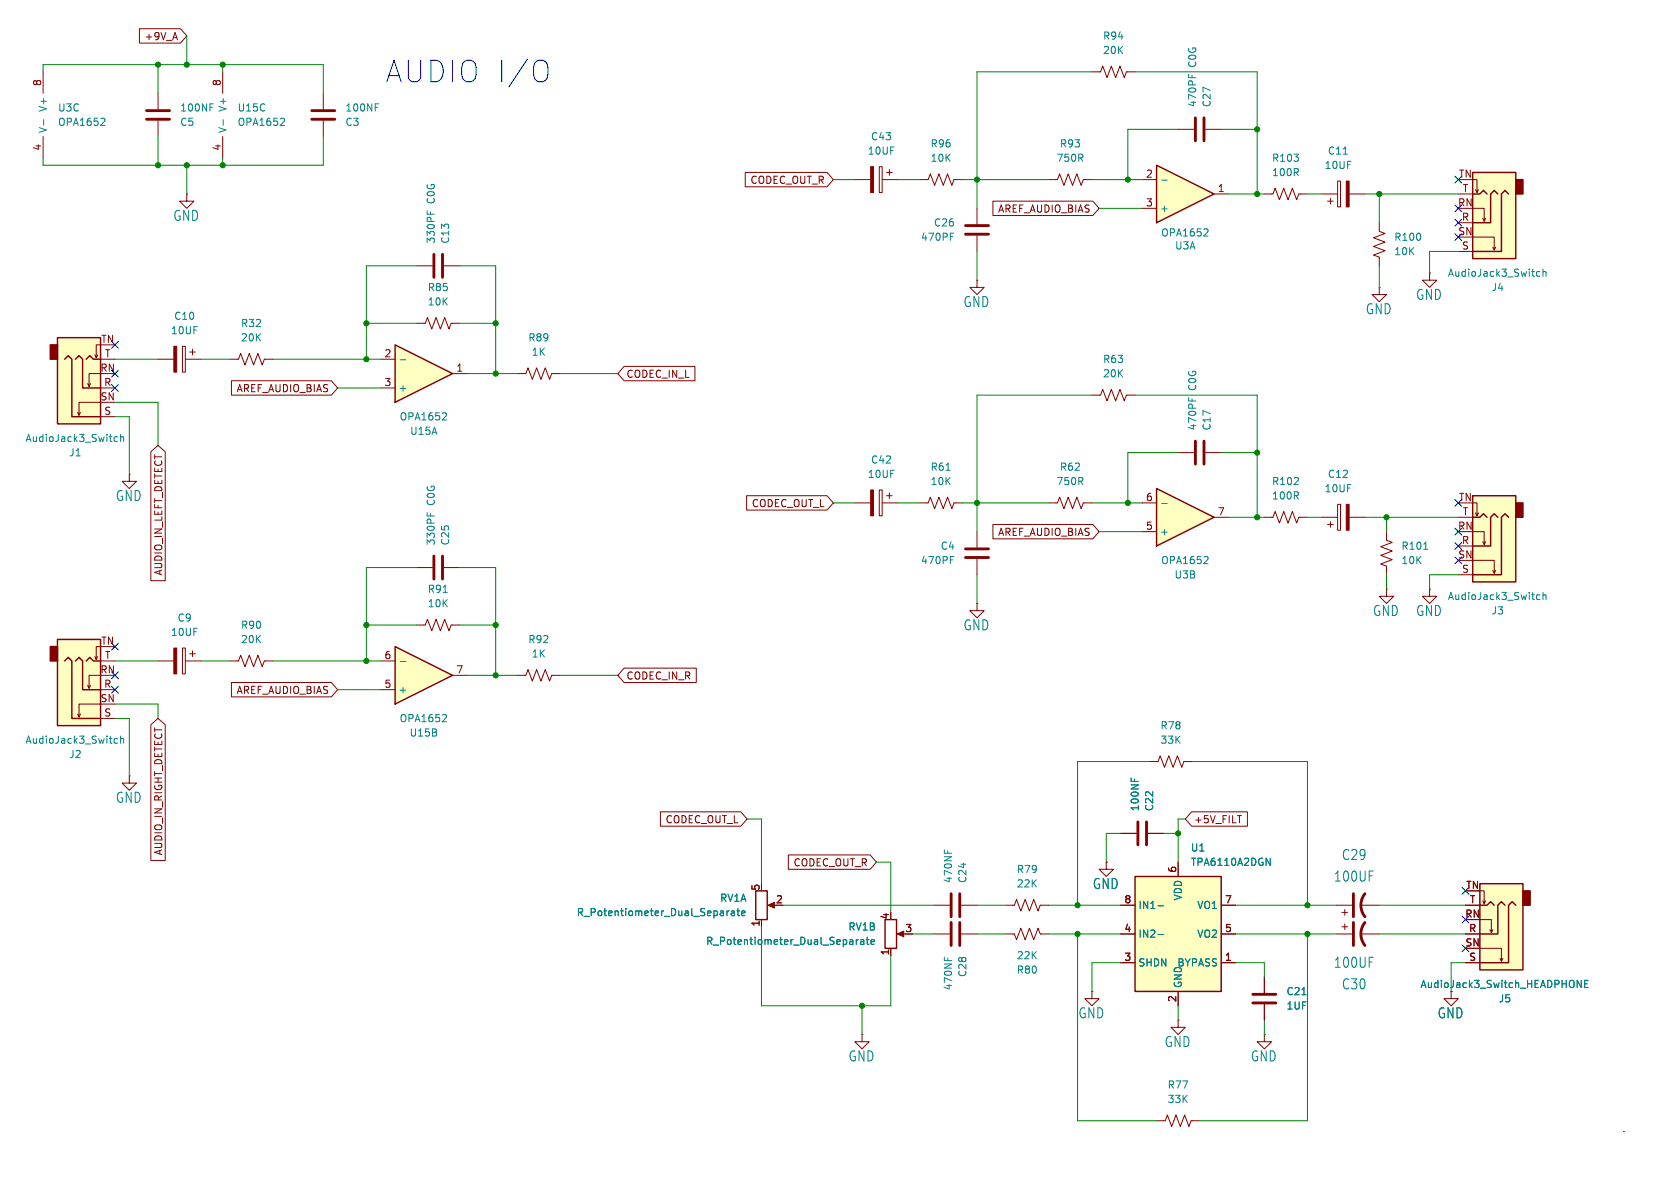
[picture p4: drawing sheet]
<svg xmlns="http://www.w3.org/2000/svg" width="297mm" height="210mm" viewBox="0 0 297 210" stroke-linecap="round" stroke-linejoin="round" font-family="sans-serif">
<path d="M0 0h297v210h-297z" fill="#fff" stroke="#fff" stroke-width=".18"/>
<g fill="none" stroke="#840000" stroke-width=".18">
<path d="M57.1 16.5v2.8M57.1 21.3v2.8M223.5 91.4h1.5l.4-1 .8 2.1 .7-2.1 .8 2.1 .8-2.1 .7 2.1 .4-1.1h1.5M233.7 91.4h2.8M234.7 92.7h1M235.2 92.2v1M236.5 89.2h.5v4.5h-.5zM238.5 91.4h2.8M165.1 160h2.8M165.1 165.1h2.8M169.9 160h2.8M169.9 165.1h2.8"/>
<path d="M287 200h.1"/>
</g>
<path d="M55.1 19.6h4.1M55.1 21.1h4.1M168.1 158v4.1M169.7 158v4.1M168.1 163.1v4M169.7 163.1v4" fill="none" stroke="#840000" stroke-width=".51"/>
<path d="M66.3 18.4h.6M166.9 150.2v.6M166.9 169.2v.6" fill="none" stroke="#008484" stroke-width=".18"/>
<path d="M238 89.2h.5v4.5h-.5z" fill="#840000" stroke="#840000" stroke-width=".18"/>
<path d="M260.3 87.6h7.7v15.3h-7.7z" fill="#ffffc2"/>
<path d="M268 88.9h1.2v2.5h-1.2z" fill="#840000" stroke="#840000" stroke-width=".25"/>
<path d="M260.3 87.6h7.7v15.3h-7.7zM260.3 91.4h1.3l.7-.6 .6 .6M264.8 91.4l-.6-.6-.7 .6v5.1h-3.2M266.7 91.4l-.6-.6-.7 .6v10.2h-5.1M156.5 162.6h2v5h-2z" fill="none" stroke="#840000" stroke-width=".25"/>
<g fill="none" stroke="#840000" stroke-width=".18">
<path d="M257.8 96.5h2.5M257.8 91.4h2.5M260.3 99.1h3.9v2.2l.2-.5M260.3 94h2.1v2.3l.2-.5M260.3 88.9h.8v2.3l.3-.5M260.9 90.7l.2 .5M262.1 95.8l.3 .5M257.8 101.6h2.5M263.9 100.8l.3 .5M157.5 167.6v1.3M159 165.1h1M223.5 172.7v2.8"/>
<path d="M223.5 177.5v2.8M204.5 198.1h1.5l.4-1 .7 2 .8-2 .8 2 .7-2 .8 2 .4-1h1.5M208.3 180.3v1.3h1.2l-1.2 1.3-1.3-1.3h1.3M208.3 180.3h.1M223.5 182.9v1.3h1.3l-1.3 1.2-1.3-1.2h1.3M223.5 182.9h.1"/>
</g>
<path d="M271.7 105.9l.2 .1 .3-.1M272.2 105.2l-.3-.1-.2 .2M272.8 105.3l.2-.2 .3 .1v.8M272.8 104.7v1.3M151.4 166.1v.8M151.7 166.1l-.3 .2M152.2 166.2h.5v.7M152.7 166.4l-.4 .1-.2 .1 .2 .3h.4M153.1 166.1h.5M153.3 165.7v1.1l.3 .1M154 166.5l.6-.1-.1-.2-.3-.1-.2 .2v.6h.5M230.2 175.8h.7" fill="none" stroke="#008484" stroke-width=".18"/>
<path d="M158.6 165.1l1.2-.5v1z" fill="#840000" stroke="#840000" stroke-width=".18"/>
<path d="M221.5 175.8h4.1M221.5 177.3h4.1" fill="none" stroke="#840000" stroke-width=".51"/>
<path d="M10.2 59.7h7.6v15.2h-7.6z" fill="#ffffc2"/>
<path d="M8.9 61h1.3v2.5h-1.3z" fill="#840000" stroke="#840000" stroke-width=".25"/>
<path d="M10.2 59.7h7.6v15.2h-7.6zM11.4 63.5l.7-.6 .6 .6v10.2h5.1M13.3 63.5l.7-.6 .6 .6v5.1h3.2M15.2 63.5l.7-.6 .6 .6h1.3" fill="none" stroke="#840000" stroke-width=".25"/>
<g fill="none" stroke="#840000" stroke-width=".18">
<path d="M14.2 72.9l-.2 .5M16 67.8l-.3 .5M17.3 62.7l-.3 .5M17.8 71.1h-3.8v2.3l-.3-.5M17.8 66h-2.1v2.3l-.2-.5M17.8 61h-.8v2.2l-.2-.5M17.8 73.7h2.5M17.8 68.6h2.5M17.8 63.5h2.5M22.9 83.8v1.3h1.2l-1.2 1.3-1.3-1.3h1.3M22.9 83.8h.1M22.9 137.2v1.2h1.2l-1.2 1.3-1.3-1.3h1.3"/>
<path d="M22.9 137.2h.1"/>
</g>
<path d="M20.2 77.9l.2 .1h.4M20.8 77.3l-.4-.1-.2 .1M21.3 77.3l.2-.1 .3 .1 .1 .7M21.3 76.8v1.2" fill="none" stroke="#008484" stroke-width=".18"/>
<path d="M10.2 113h7.6v15.3h-7.6z" fill="#ffffc2"/>
<path d="M8.9 114.3h1.3v2.5h-1.3z" fill="#840000" stroke="#840000" stroke-width=".25"/>
<path d="M10.2 113h7.6v15.3h-7.6zM11.4 116.8l.7-.6 .6 .6v10.2h5.1M13.3 116.8l.7-.6 .6 .6v5.1h3.2M15.2 116.8l.7-.6 .6 .6h1.3" fill="none" stroke="#840000" stroke-width=".25"/>
<g fill="none" stroke="#840000" stroke-width=".18">
<path d="M17.3 116.1l-.3 .5M17.8 119.4h-2.1v2.3l-.2-.5M17.8 114.3h-.8v2.3l-.2-.5M17.8 116.8h2.5M40.6 116.8h1.6l.3-1 .8 2.1 .8-2.1 .7 2.1 .8-2.1 .8 2.1 .3-1.1h1.6M14.2 126.2l-.2 .5M16 121.2l-.3 .5M17.8 124.5h-3.8v2.2l-.3-.5M17.8 127h2.5M17.8 121.9h2.5M236.2 160h2.8M236.2 165.1h2.8"/>
<path d="M237.2 161.3h1.1M237.2 163.8h1.1M237.7 160.8v1M237.7 163.3v1M240.5 160h3.3M240.5 165.1h3.3"/>
</g>
<path d="M20.2 131.3l.2 .1 .4-.1M20.8 130.6l-.4-.1-.2 .2M21.3 130.7l.2-.2 .3 .1 .1 .8M21.3 130.1v1.3" fill="none" stroke="#008484" stroke-width=".18"/>
<path d="M239.3 158v4.1M241.3 158a3.3 3.3 0 0 0 0 4.1M239.3 163.1v4M241.3 163.1a3.3 3.3 0 0 0 0 4" fill="none" stroke="#840000" stroke-width=".51"/>
<path d="M69.8 114.3l10.2 5.1-10.2 5.1z" fill="#ffffc2"/>
<path d="M69.8 114.3l10.2 5.1-10.2 5.1z" fill="none" stroke="#840000" stroke-width=".25"/>
<g fill="none" stroke="#840000" stroke-width=".18">
<path d="M91.4 66h1.6l.3-1 .8 2.1 .8-2.1 .7 2.1 .8-2.1 .8 2.1 .3-1.1h1.6M245.1 94v1.5l1 .4-2 .7 2 .8-2 .8 2 .7-2 .8 1 .4v1.5M27.9 116.8h2.8M32.3 114.6h.5v4.5h-.5zM32.8 116.8h2.8M33.5 115.6h1M34 115.1v1M67.3 116.8h2.5M80 119.4h2.5M91.4 119.4h1.6l.3-1 .8 2 .8-2 .7 2 .8-2 .8 2 .3-1h1.6M245.1 104.1v1.3h1.3l-1.3 1.3-1.3-1.3h1.3M245.1 104.1h.1"/>
<path d="M252.7 104.1v1.3h1.3l-1.3 1.3-1.2-1.3h1.2M252.7 104.1h.1M67.3 121.9h2.5M203.2 134.6h1.5l.4-1 .8 2 .7-2 .8 2 .8-2 .7 2 .4-1h1.5"/>
</g>
<path d="M251.7 97.1h.7M70.8 116.9h.9M78.7 126.3l.3 .3-.1 .3-.7 .7h.8" fill="none" stroke="#008484" stroke-width=".18"/>
<path d="M30.7 114.6h.5v4.5h-.5z" fill="#840000" stroke="#840000" stroke-width=".18"/>
<path d="M69.8 61l10.2 5-10.2 5.1z" fill="#ffffc2"/>
<path d="M69.8 61l10.2 5-10.2 5.1z" fill="none" stroke="#840000" stroke-width=".25"/>
<path d="M67.3 68.6h2.5M67.3 63.5h2.5M80 66h2.5M73.7 110.5h1.5l.4-1 .7 2 .8-2 .8 2 .7-2 .8 2 .4-1h1.5M73.7 100.3h2.8M78.5 100.3h2.8" fill="none" stroke="#840000" stroke-width=".18"/>
<path d="M70.8 63.6h.9M78.7 73l.3 .2-.1 .3-.7 .7h.8M75.5 90.6v.6M78.3 104.7h.8" fill="none" stroke="#008484" stroke-width=".18"/>
<path d="M76.7 98.3v4.1M78.2 98.3v4.1" fill="none" stroke="#840000" stroke-width=".51"/>
<path d="M200.7 154.9h15.2v20.4h-15.2z" fill="#ffffc2"/>
<path d="M200.7 154.9h15.2v20.4h-15.2z" fill="none" stroke="#840000" stroke-width=".25"/>
<g fill="none" stroke="#840000" stroke-width=".18">
<path d="M195.6 152.4v1.3h1.2l-1.2 1.2-1.3-1.2h1.3M195.6 152.4h.1M198.1 147.3h2.8M202.9 147.3h2.8M208.3 152.4v2.5M177.8 160h1.5l.4-1 .8 2 .7-2 .8 2 .8-2 .7 2 .4-1h1.5M193 175.3v1.2h1.3l-1.3 1.3-1.2-1.3h1.2M193 175.3h.1M198.1 160h2.6M198.1 165.1h2.6M198.1 170.2h2.6M208.3 175.3v2.5"/>
<path d="M215.9 160h2.5M215.9 165.1h2.5M215.9 170.2h2.5M256.5 175.3v1.2h1.3l-1.3 1.3-1.2-1.3h1.2"/>
</g>
<path d="M200 137.5v.6M223.8 151.7l.8 1.3v-1.3M204.7 160.1h1M204.7 165.2h1" fill="none" stroke="#008484" stroke-width=".18"/>
<path d="M201.2 145.3v4.1M202.7 145.3v4.1" fill="none" stroke="#840000" stroke-width=".51"/>
<path d="M261.6 156.2h7.6v15.3h-7.6z" fill="#ffffc2"/>
<path d="M269.2 157.5h1.3v2.5h-1.3z" fill="#840000" stroke="#840000" stroke-width=".25"/>
<path d="M133.6 157.5h2v5.1h-2zM261.6 156.2h7.6v15.3h-7.6zM261.6 160h1.3l.6-.6 .7 .6M266.1 160l-.7-.6-.6 .6v5.1h-3.2M268 160l-.7-.6-.6 .6v10.2h-5.1" fill="none" stroke="#840000" stroke-width=".25"/>
<g fill="none" stroke="#840000" stroke-width=".18">
<path d="M7.6 12.7v3.8M27.9 16.5v2.8M39.4 12.7v3.8M193 12.7h1.6l.3-1 .8 2 .8-2 .7 2 .8-2 .8 2 .3-1h1.6M7.6 24.1v3.8M27.9 21.3v2.8M33 34.3v1.3h1.3l-1.3 1.2-1.3-1.2h1.3M33 34.3h.1M39.4 24.1v3.8M73.7 57.2h1.5l.4-1.1 .7 2.1 .8-2.1 .8 2.1 .7-2.1 .8 2.1 .4-1h1.5M73.7 47h2.8M78.5 47h2.8"/>
<path d="M27.9 63.5h2.8M32.3 61.2h.5v4.6h-.5zM32.8 63.5h2.8M33.5 62.2h1M34 61.7v1M40.6 63.5h1.6l.3-1 .8 2 .8-2 .7 2 .8-2 .8 2 .3-1h1.6M193 69.9h1.6l.3-1.1 .8 2.1 .8-2.1 .7 2.1 .8-2.1 .8 2.1 .3-1h1.6M172.7 94v2.8M172.7 98.8v2.8M185.4 88.9h1.5l.4-1 .8 2 .7-2 .8 2 .8-2 .7 2 .4-1h1.5M208.3 80h2.8M213.1 80h2.8"/>
<path d="M172.7 106.7v1.3h1.3l-1.3 1.2-1.3-1.2h1.3M172.7 106.7h.1M261.6 157.5h.8v2.3l.2-.5M262.1 159.3l.3 .5M134.6 162.6v1.2M136.1 160h1.1M177.8 165.1h1.5l.4 1 .8-2 .7 2 .8-2 .8 2 .7-2 .4 1h1.5M259.1 170.2h2.5M259.1 165.1h2.5M259.1 160h2.5M261.6 167.6h3.8v2.3l.3-.5M261.6 162.6h2.1v2.2l.2-.5"/>
<path d="M263.4 164.3l.3 .5M265.2 169.4l.2 .5M152.4 182.9v1.3h1.3l-1.3 1.2-1.3-1.2h1.3M152.4 182.9h.1"/>
</g>
<g fill="none" stroke="#008484" stroke-width=".18">
<path d="M37.1 18.4h.6M7.7 21.2v.9M18.3 20.9l.3 .2-.1 .3-.7 .8h.8M39.5 21.2v.9M50.1 20.9l.2 .2-.1 .3-.7 .8h.8M75.5 37.3v.6M210.1 70.3v.6M168 98.4h.6M128.5 161v.9M128.9 161l-.4 .3M129.3 161.1h.5l.1 .8M129.9 161.3l-.5 .1-.2 .2 .2 .3 .5-.1"/>
<path d="M130.3 161h.5M130.5 160.6v1.1l.3 .2M131.1 161.4l.6-.1v-.2l-.4-.1-.2 .2 .1 .6h.5M278.8 173.3l.8 1.3v-1.3M280.2 173.9h.4M280.8 173.3h-.6v1.3h.6"/>
</g>
<path d="M25.9 19.6h4.1M25.9 21.1h4.1M76.7 45v4M78.2 45v4M211.3 78v4M212.9 78v4M170.7 97h4.1M170.7 98.6h4.1" fill="none" stroke="#840000" stroke-width=".51"/>
<g fill="#840000" stroke="#840000" stroke-width=".18">
<path d="M30.7 61.2h.5v4.6h-.5z"/>
<path d="M135.8 160l1.1-.5v1z"/>
</g>
<path d="M204.5 86.4l10.1 5-10.1 5.1z" fill="#ffffc2"/>
<path d="M204.5 86.4l10.1 5-10.1 5.1z" fill="none" stroke="#840000" stroke-width=".25"/>
<g fill="none" stroke="#840000" stroke-width=".18">
<path d="M151.1 31.8h2.8M155.4 29.5h.6v4.5h-.6zM156 31.8h2.7M156.7 30.5h1M157.2 30v1M162.6 31.8h1.5l.4-1.1 .7 2.1 .8-2.1 .8 2.1 .7-2.1 .8 2.1 .4-1h1.5M172.7 36.8v2.8M208.3 22.9h2.8M213.1 22.9h2.8M243.8 39.4v1.5l1.1 .4-2.1 .7 2.1 .8-2.1 .8 2.1 .7-2.1 .8 1 .4v1.5M172.7 49.5v1.3h1.3l-1.3 1.3-1.3-1.3h1.3M172.7 49.5h.1"/>
<path d="M172.7 41.7v2.8M243.8 50.8v1.3h1.3l-1.3 1.2-1.2-1.2h1.2M243.8 50.8h.1M252.7 48.3v1.2h1.3l-1.3 1.3-1.2-1.3h1.2M252.7 48.3h.1M162.6 88.9h1.5l.4-1 .7 2 .8-2 .8 2 .7-2 .8 2 .4-1h1.5M201.9 94h2.6M201.9 88.9h2.6M214.6 91.4h2.6"/>
</g>
<path d="M210.1 13.1v.6M168 41.2h.6M167.2 83.1h.8M205.4 89h.9M213.3 98.4l.3 .2-.1 .3-.7 .7h.8" fill="none" stroke="#008484" stroke-width=".18"/>
<path d="M170.7 39.9h4.1M211.3 20.8v4.1M212.9 20.8v4.1M170.7 41.4h4.1" fill="none" stroke="#840000" stroke-width=".51"/>
<path d="M153.9 29.5h.5v4.5h-.5z" fill="#840000" stroke="#840000" stroke-width=".18"/>
<path d="M260.3 30.5h7.7v15.2h-7.7z" fill="#ffffc2"/>
<path d="M268 31.8h1.2v2.5h-1.2z" fill="#840000" stroke="#840000" stroke-width=".25"/>
<path d="M260.3 30.5h7.7v15.2h-7.7zM260.3 34.3h1.3l.7-.6 .6 .6M264.8 34.3l-.6-.6-.7 .6v5.1h-3.2M266.7 34.3l-.6-.6-.7 .6v10.2h-5.1" fill="none" stroke="#840000" stroke-width=".25"/>
<g fill="none" stroke="#840000" stroke-width=".18">
<path d="M223.5 34.3h1.5l.4-1 .8 2 .7-2 .8 2 .8-2 .7 2 .4-1h1.5M233.7 34.3h2.8M234.7 35.6h1M235.2 35.1v1M236.5 32h.5v4.6h-.5zM238.5 34.3h2.8M257.8 39.4h2.5M257.8 34.3h2.5M260.3 36.8h2.1v2.3l.2-.5M260.3 31.8h.8v2.2l.3-.5M260.9 33.5l.2 .5M262.1 38.6l.3 .5"/>
<path d="M257.8 44.5h2.5M260.3 41.9h3.9v2.3l.2-.5M263.9 43.7l.3 .5M151.1 88.9h2.8M155.4 86.6h.6v4.6h-.6zM156 88.9h2.7M156.7 87.6h1M157.2 87.1v1"/>
</g>
<path d="M237.5 27.2h.7M271.7 48.7l.2 .1h.3M272.2 48.1l-.3-.1-.2 .1M272.8 48.1l.2-.1 .3 .1v.7M272.8 47.6v1.2" fill="none" stroke="#008484" stroke-width=".18"/>
<g fill="#840000" stroke="#840000" stroke-width=".18">
<path d="M238 32h.5v4.6h-.5z"/>
<path d="M153.9 86.6h.5v4.6h-.5z"/>
</g>
<path d="M204.5 29.2l10.1 5.1-10.1 5.1z" fill="#ffffc2"/>
<path d="M204.5 29.2l10.1 5.1-10.1 5.1z" fill="none" stroke="#840000" stroke-width=".25"/>
<g fill="none" stroke="#840000" stroke-width=".18">
<path d="M24.6 5.1h7.3l1.1 1.3-1.1 1.2h-7.3zM131.8 30.5h14.4l1.1 1.3-1.1 1.2h-14.4zM175.5 35.6h17.7l1.1 1.2-1.1 1.3h-17.7zM185.4 31.8h1.5l.4-1.1 .8 2.1 .7-2.1 .8 2.1 .8-2.1 .7 2.1 .4-1h1.5M201.9 36.8h2.6M201.9 31.8h2.6M214.6 34.3h2.6M26.7 79.9l1.2-1.2 1.3 1.2v22.8h-2.5zM40.9 67.3h17.7l1.1 1.3-1.1 1.3h-17.7zM110.3 64.8h12.6v2.5h-12.6l-1.1-1.3zM132 87.6h14.2l1.1 1.3-1.1 1.3h-14.2zM175.5 92.7h17.7l1.1 1.3-1.1 1.3h-17.7z"/>
<path d="M110.3 118.1h12.8v2.6h-12.8l-1.1-1.3zM26.7 128.1l1.2-1.1 1.3 1.1v24h-2.5zM40.9 120.6h17.7l1.1 1.3-1.1 1.3h-17.7zM116.8 143.5h14.2l1.1 1.3-1.1 1.3h-14.2zM139.4 151.1h14.4l1.1 1.3-1.1 1.3h-14.4zM195.6 152.4h.1M198.1 147.3h2.8M202.9 147.3h2.8M208.3 152.4v2.5M210.7 143.5h9.8v2.6h-9.8l-1.2-1.3zM218.8 144.2h.7M134.6 162.6v1.2"/>
<path d="M157.5 167.6v1.3M198.1 160h2.6M198.1 165.1h2.6M198.1 170.2h2.6M208.3 175.3v2.5M215.9 160h2.5M215.9 165.1h2.5M215.9 170.2h2.5M223.5 172.7v2.8M223.5 177.5v2.8M259.1 160h2.5M259.1 165.1h2.5"/>
<path d="M259.1 170.2h2.5"/>
</g>
<g fill="none" stroke="#008484" stroke-width=".18">
<path d="M205.4 31.8h.9M213.3 40.5l.3 .2-.1 .3-.7 .7h.8M200 137.5v.6M223.8 151.7l.8 1.3v-1.3M128.5 161v.9M128.9 161l-.4 .3M129.3 161.1h.5l.1 .8M129.9 161.3l-.5 .1-.2 .2 .2 .3 .5-.1M130.3 161h.5M130.5 160.6v1.1l.3 .2M131.1 161.4l.6-.1v-.2l-.4-.1-.2 .2 .1 .6h.5M151.4 166.1v.8"/>
<path d="M151.7 166.1l-.3 .2M152.2 166.2h.5v.7M152.7 166.4l-.4 .1-.2 .1 .2 .3h.4M153.1 166.1h.5M153.3 165.7v1.1l.3 .1M154 166.5l.6-.1-.1-.2-.3-.1-.2 .2v.6h.5M204.7 160.1h1M204.7 165.2h1M230.2 175.8h.7M278.8 173.3l.8 1.3v-1.3M280.2 173.9h.4M280.8 173.3h-.6v1.3h.6"/>
</g>
<g fill="none" stroke="#008400" stroke-width=".18">
<path d="M7.6 12.7v-1.3h49.5v5.1M27.9 11.4v5.1M33 6.4v5M39.4 11.4v1.3M193 12.7h-20.3v24.1M200.7 12.7h21.5v21.6M27.9 24.1v5.1M33 29.2v5.1M39.4 27.9v1.3M57.1 24.1v5.1h-49.5v-1.3M147.3 31.8h3.8M158.7 31.8h3.9"/>
<path d="M170.2 31.8h15.2M193 31.8h8.9M194.3 36.8h7.6M208.3 22.9h-8.9v8.9M215.9 22.9h6.3M217.2 34.3h6.3M231.1 34.3h2.6M241.3 34.3h16.5M243.8 34.3v5.1M64.8 57.2h8.9M73.7 47h-8.9v16.5M81.3 47h6.3v19"/>
<path d="M81.3 57.2h6.3M172.7 44.5v5M243.8 47v3.8M257.8 44.5h-5.1v3.8M20.3 63.5h7.6M20.3 71.1h7.6v7.6M20.3 73.7h2.6v10.1M35.6 63.5h5M48.3 63.5h19M59.7 68.6h7.6M82.5 66h8.9M99.1 66h10.1"/>
<path d="M193 69.9h-20.3v24.1M200.7 69.9h21.5v21.5M147.3 88.9h3.8M158.7 88.9h3.9M170.2 88.9h15.2M193 88.9h8.9M194.3 94h7.6M208.3 80h-8.9v8.9M215.9 80h6.3M217.2 91.4h6.3M231.1 91.4h2.6M241.3 91.4h16.5"/>
<path d="M245.1 91.4v2.6M20.3 116.8h7.6M35.6 116.8h5M48.3 116.8h19M64.8 110.5h8.9M73.7 100.3h-8.9v16.5M81.3 100.3h6.3v19.1M81.3 110.5h6.3M82.5 119.4h8.9M99.1 119.4h10.1M172.7 101.6v5.1M245.1 101.6v2.5"/>
<path d="M257.8 101.6h-5.1v2.5M20.3 124.5h7.6v2.5M20.3 127h2.6v10.2M59.7 121.9h7.6M203.2 134.6h-12.7v25.4M210.8 134.6h20.3v25.4M132.1 144.8h2.5v11.4M154.9 152.4h2.6v8.9M198.1 147.3h-2.5v5.1M205.7 147.3h2.6M209.5 144.8h-1.2v7.6M134.6 163.8v14h22.9v-8.9"/>
<path d="M138.4 160h26.7M152.4 177.8v5.1M161.3 165.1h3.8M172.7 165.1h5.1M172.7 160h5.1M185.4 165.1h12.7M185.4 160h12.7M190.5 165.1v33h14M198.1 170.2h-5.1v5.1M208.3 177.8v2.5M218.4 165.1h17.8M218.4 160h17.8"/>
<path d="M218.4 170.2h5.1v2.5M231.1 165.1v33h-19M243.8 165.1h15.3M243.8 160h15.3M259.1 170.2h-2.6v5.1M223.5 180.3v2.6"/>
</g>
<g fill="none" stroke="#000084" stroke-width=".18">
<path d="M257.2 31.1l1.2 1.3M257.2 36.2l1.2 1.2M257.2 38.8l1.2 1.2M258.4 31.1l-1.2 1.3M258.4 36.2l-1.2 1.2M258.4 38.8l-1.2 1.2M257.2 41.3l1.2 1.2M258.4 41.3l-1.2 1.2M19.7 68l1.2 1.2M19.7 65.4l1.2 1.2M19.7 60.4l1.2 1.2M20.9 68l-1.2 1.2"/>
<path d="M20.9 65.4l-1.2 1.2M20.9 60.4l-1.2 1.2M257.2 95.9l1.2 1.2M257.2 93.4l1.2 1.2M257.2 98.5l1.2 1.2M257.2 88.3l1.2 1.2M258.4 95.9l-1.2 1.2M258.4 93.4l-1.2 1.2M258.4 98.5l-1.2 1.2M258.4 88.3l-1.2 1.2M19.7 118.8l1.2 1.2M19.7 113.7l1.2 1.2"/>
<path d="M20.9 118.8l-1.2 1.2M20.9 113.7l-1.2 1.2M19.7 121.3l1.2 1.2M20.9 121.3l-1.2 1.2M258.5 156.9l1.2 1.2M259.7 156.9l-1.2 1.2M258.5 162l1.2 1.2M258.5 167l1.2 1.2M259.7 162l-1.2 1.2M259.7 167l-1.2 1.2"/>
</g>
<path d="M96.3 10.8l.4 .4 .2 .7v1.3l-.2 .7-.4 .4" fill="none" stroke="#0000c2" stroke-width=".18"/>
<g fill="#008400" stroke="#008400" stroke-width=".18">
<circle cx="231.1" cy="165.1" r=".46"/>
<circle cx="231.1" cy="160" r=".46"/>
<circle cx="245.1" cy="91.4" r=".46"/>
<circle cx="172.7" cy="88.9" r=".46"/>
<circle cx="199.4" cy="88.9" r=".46"/>
<circle cx="172.7" cy="31.8" r=".46"/>
<circle cx="199.4" cy="31.8" r=".46"/>
<circle cx="243.8" cy="34.3" r=".46"/>
<circle cx="222.2" cy="34.3" r=".46"/>
<circle cx="222.2" cy="22.9" r=".46"/>
<circle cx="222.2" cy="91.4" r=".46"/>
<circle cx="222.2" cy="80" r=".46"/>
<circle cx="39.4" cy="11.4" r=".46"/>
<circle cx="64.8" cy="63.5" r=".46"/>
<circle cx="64.8" cy="57.2" r=".46"/>
<circle cx="39.4" cy="29.2" r=".46"/>
<circle cx="87.6" cy="57.2" r=".46"/>
<circle cx="87.6" cy="66" r=".46"/>
<circle cx="33" cy="29.2" r=".46"/>
<circle cx="27.9" cy="29.2" r=".46"/>
<circle cx="27.9" cy="11.4" r=".46"/>
<circle cx="33" cy="11.4" r=".46"/>
<circle cx="190.5" cy="160" r=".46"/>
<circle cx="208.3" cy="147.3" r=".46"/>
<circle cx="190.5" cy="165.1" r=".46"/>
<circle cx="64.8" cy="110.5" r=".46"/>
<circle cx="87.6" cy="119.4" r=".46"/>
<circle cx="87.6" cy="110.5" r=".46"/>
<circle cx="64.8" cy="116.8" r=".46"/>
<circle cx="152.4" cy="177.8" r=".46"/>
</g>
<text font-size="5.3" fill="#0000c2" x="68.2" y="14.8">AUDIO I/O</text>
<g font-size="2.5" fill="#008484">
<text x="30.5" y="39.3">GND</text>
<text x="250.2" y="53.2">GND</text>
<text x="170.2" y="54.5">GND</text>
<text x="241.4" y="55.8">GND</text>
<text x="20.4" y="88.8">GND</text>
<text x="170.2" y="111.7">GND</text>
<text x="242.6" y="109.1">GND</text>
<text x="250.2" y="109.1">GND</text>
<text x="20.4" y="142.1">GND</text>
<text x="237.1" y="152.2">C29</text>
<text x="193.1" y="157.4">GND</text>
<text x="235.7" y="156.1">100UF</text>
<text x="235.7" y="171.3">100UF</text>
<text x="237.1" y="175.1">C30</text>
<text x="190.6" y="180.2">GND</text>
<text x="205.8" y="185.3">GND</text>
<text x="254.1" y="180.2">GND</text>
<text x="149.9" y="187.9">GND</text>
<text x="221" y="187.9">GND</text>
</g>
<g font-size="1.8" fill="#840000">
<text x="25.5" y="7.3">+9V_A</text>
<text x="7.4" y="15.3" transform="rotate(-90 7.4 15.3)">8</text>
<text x="39.1" y="15.3" transform="rotate(-90 39.1 15.3)">8</text>
<text x="7.4" y="26.7" transform="rotate(-90 7.4 26.7)">4</text>
<text x="39.1" y="26.7" transform="rotate(-90 39.1 26.7)">4</text>
<text x="132.6" y="32.7">CODEC_OUT_R</text>
<text x="202.5" y="31.5">2</text>
<text x="215.2" y="34">1</text>
<text x="257.8" y="31.5">TN</text>
<text x="258.5" y="34">T</text>
<text x="176.3" y="37.8">AREF_AUDIO_BIAS</text>
<text x="202.5" y="36.6">3</text>
<text x="257.7" y="36.6">RN</text>
<text x="257.7" y="41.7">SN</text>
<text x="258.3" y="39.1">R</text>
<text x="258.4" y="44.2">S</text>
<text x="17.6" y="65.8">RN</text>
<text x="17.8" y="60.7">TN</text>
<text x="18.5" y="63.2">T</text>
<text x="67.9" y="63.2">2</text>
<text x="80.6" y="65.8">1</text>
<text x="17.7" y="70.9">SN</text>
<text x="18.3" y="68.3">R</text>
<text x="41.7" y="69.5">AREF_AUDIO_BIAS</text>
<text x="67.9" y="68.3">3</text>
<text x="110.6" y="67">CODEC_IN_L</text>
<text x="18.3" y="73.4">S</text>
<text x="132.8" y="89.9">CODEC_OUT_L</text>
<text x="202.5" y="88.6">6</text>
<text x="257.8" y="88.6">TN</text>
<text x="176.3" y="94.9">AREF_AUDIO_BIAS</text>
<text x="202.5" y="93.7">5</text>
<text x="215.2" y="91.2">7</text>
<text x="257.7" y="93.7">RN</text>
<text x="258.5" y="91.2">T</text>
<text x="28.9" y="101.8" transform="rotate(-90 28.9 101.8)">AUDIO_IN_LEFT_DETECT</text>
<text x="257.7" y="98.8">SN</text>
<text x="258.3" y="96.3">R</text>
<text x="258.4" y="101.3">S</text>
<text x="17.6" y="119.1">RN</text>
<text x="17.8" y="114">TN</text>
<text x="18.5" y="116.6">T</text>
<text x="67.9" y="116.6">6</text>
<text x="80.6" y="119.1">7</text>
<text x="17.7" y="124.2">SN</text>
<text x="18.3" y="121.7">R</text>
<text x="41.7" y="122.9">AREF_AUDIO_BIAS</text>
<text x="67.9" y="121.7">5</text>
<text x="110.6" y="120.3">CODEC_IN_R</text>
<text x="18.3" y="126.7">S</text>
<text x="117.6" y="145.7">CODEC_OUT_L</text>
<text x="211" y="145.7">+5V_FILT</text>
<text x="28.9" y="151.3" transform="rotate(-90 28.9 151.3)">AUDIO_IN_RIGHT_DETECT</text>
<text x="140.2" y="153.4">CODEC_OUT_R</text>
<text x="208" y="154.4" transform="rotate(-90 208 154.4)">6</text>
<text x="134.4" y="157.6" transform="rotate(-90 134.4 157.6)">5</text>
<text x="137.1" y="159.8">2</text>
<text x="198.7" y="159.8">8</text>
<text x="216.5" y="159.8">7</text>
<text x="259.1" y="157.2">TN</text>
<text x="259.8" y="159.8">T</text>
<text x="134.4" y="163.9" transform="rotate(-90 134.4 163.9)">1</text>
<text x="157.2" y="162.6" transform="rotate(-90 157.2 162.6)">4</text>
<text x="159.9" y="164.8">3</text>
<text x="198.7" y="164.8">4</text>
<text x="216.5" y="164.8">5</text>
<text x="258.9" y="162.3">RN</text>
<text x="259" y="167.4">SN</text>
<text x="259.6" y="164.8">R</text>
<text x="157.2" y="169" transform="rotate(-90 157.2 169)">1</text>
<text x="198.7" y="169.9">3</text>
<text x="216.5" y="169.9">1</text>
<text x="259.6" y="169.9">S</text>
<text x="208" y="177.2" transform="rotate(-90 208 177.2)">2</text>
</g>
<g font-size="1.8" fill="#008484">
<text x="194.9" y="7.2">R94</text>
<text x="194.9" y="9.8">20K</text>
<text x="211.7" y="11.9" transform="rotate(-90 211.7 11.9)">C0G</text>
<text x="8.5" y="23.6" transform="rotate(-90 8.5 23.6)">V-</text>
<text x="8.5" y="19.9" transform="rotate(-90 8.5 19.9)">V+</text>
<text x="10.2" y="22.5">OPA1652</text>
<text x="10.2" y="19.9">U3C</text>
<text x="31.8" y="22.5">C5</text>
<text x="31.8" y="19.9">100NF</text>
<text x="40.2" y="23.6" transform="rotate(-90 40.2 23.6)">V-</text>
<text x="40.2" y="19.9" transform="rotate(-90 40.2 19.9)">V+</text>
<text x="41.9" y="19.9">U15C</text>
<text x="41.9" y="22.5">OPA1652</text>
<text x="61" y="22.5">C3</text>
<text x="61" y="19.9">100NF</text>
<text x="211.7" y="19" transform="rotate(-90 211.7 19)">470PF</text>
<text x="214.2" y="19" transform="rotate(-90 214.2 19)">C27</text>
<text x="153.3" y="27.5">10UF</text>
<text x="153.9" y="25">C43</text>
<text x="164.4" y="26.3">R96</text>
<text x="164.4" y="28.8">10K</text>
<text x="186.7" y="28.8">750R</text>
<text x="187.3" y="26.3">R93</text>
<text x="224.8" y="28.8">R103</text>
<text x="234.7" y="27.5">C11</text>
<text x="224.8" y="31.3">100R</text>
<text x="234.1" y="30.1">10UF</text>
<text x="77.1" y="36" transform="rotate(-90 77.1 36)">C0G</text>
<text x="165" y="40.2">C26</text>
<text x="205" y="37.7">+</text>
<text x="77.1" y="43.2" transform="rotate(-90 77.1 43.2)">330PF</text>
<text x="79.6" y="43.2" transform="rotate(-90 79.6 43.2)">C13</text>
<text x="162.7" y="42.8">470PF</text>
<text x="205.2" y="42">OPA1652</text>
<text x="207.6" y="44.3">U3A</text>
<text x="246.4" y="42.8">R100</text>
<text x="246.4" y="45.3">10K</text>
<text x="75.5" y="51.7">R85</text>
<text x="255.9" y="49.1">AudioJack3_Switch</text>
<text x="263.6" y="51.7">J4</text>
<text x="30.1" y="59.3">10UF</text>
<text x="30.7" y="56.7">C10</text>
<text x="42.5" y="58">R32</text>
<text x="75.5" y="54.2">10K</text>
<text x="42.5" y="60.6">20K</text>
<text x="93.3" y="60.6">R89</text>
<text x="93.9" y="63.1">1K</text>
<text x="194.9" y="64.4">R63</text>
<text x="70.4" y="69.4">+</text>
<text x="194.9" y="66.9">20K</text>
<text x="211.7" y="69" transform="rotate(-90 211.7 69)">C0G</text>
<text x="70.6" y="74.5">OPA1652</text>
<text x="72.4" y="77.1">U15A</text>
<text x="211.7" y="76.2" transform="rotate(-90 211.7 76.2)">470PF</text>
<text x="214.2" y="76.2" transform="rotate(-90 214.2 76.2)">C17</text>
<text x="4.4" y="78.3">AudioJack3_Switch</text>
<text x="12.1" y="80.9">J1</text>
<text x="153.9" y="82.1">C42</text>
<text x="164.4" y="83.4">R61</text>
<text x="187.3" y="83.4">R62</text>
<text x="77.1" y="89.4" transform="rotate(-90 77.1 89.4)">C0G</text>
<text x="153.3" y="84.7">10UF</text>
<text x="164.4" y="86">10K</text>
<text x="186.7" y="86">750R</text>
<text x="224.8" y="86">R102</text>
<text x="224.8" y="88.5">100R</text>
<text x="234.1" y="87.2">10UF</text>
<text x="234.7" y="84.7">C12</text>
<text x="205" y="94.8">+</text>
<text x="77.1" y="96.5" transform="rotate(-90 77.1 96.5)">330PF</text>
<text x="79.6" y="96.5" transform="rotate(-90 79.6 96.5)">C25</text>
<text x="162.7" y="99.9">470PF</text>
<text x="166.2" y="97.4">C4</text>
<text x="205.2" y="99.9">OPA1652</text>
<text x="247.7" y="97.4">R101</text>
<text x="247.7" y="99.9">10K</text>
<text x="75.5" y="105">R91</text>
<text x="75.5" y="107.5">10K</text>
<text x="207.5" y="102.5">U3B</text>
<text x="255.9" y="106.3">AudioJack3_Switch</text>
<text x="30.1" y="112.6">10UF</text>
<text x="31.3" y="110.1">C9</text>
<text x="42.5" y="111.4">R90</text>
<text x="42.5" y="113.9">20K</text>
<text x="93.3" y="113.9">R92</text>
<text x="263.6" y="108.8">J3</text>
<text x="93.9" y="116.4">1K</text>
<text x="70.4" y="122.8">+</text>
<text x="4.4" y="131.7">AudioJack3_Switch</text>
<text x="70.6" y="127.9">OPA1652</text>
<text x="72.3" y="130.4">U15B</text>
<text x="205.1" y="129.1">R78</text>
<text x="205.1" y="131.7">33K</text>
<text x="12.1" y="134.2">J2</text>
<text x="201.5" y="143.5" transform="rotate(-90 201.5 143.5)">100NF</text>
<text x="204.1" y="143.5" transform="rotate(-90 204.1 143.5)">C22</text>
<text x="179.7" y="154.5">R79</text>
<text x="210.4" y="150.7">U1</text>
<text x="210.4" y="153.3">TPA6110A2DGN</text>
<text x="127.2" y="159.6">RV1A</text>
<text x="168.5" y="156.2" transform="rotate(-90 168.5 156.2)">470NF</text>
<text x="171" y="156.2" transform="rotate(-90 171 156.2)">C24</text>
<text x="179.7" y="157.1">22K</text>
<text x="201.2" y="160.9">IN1-</text>
<text x="209.1" y="159.3" transform="rotate(-90 209.1 159.3)">VDD</text>
<text x="211.6" y="160.9">VO1</text>
<text x="101.9" y="162.2">R_Potentiometer_Dual_Separate</text>
<text x="124.7" y="167.2">R_Potentiometer_Dual_Separate</text>
<text x="149.9" y="164.7">RV1B</text>
<text x="201.2" y="166">IN2-</text>
<text x="211.6" y="166">VO2</text>
<text x="171" y="172.8" transform="rotate(-90 171 172.8)">C28</text>
<text x="179.7" y="172.3">R80</text>
<text x="179.7" y="169.8">22K</text>
<text x="201.2" y="171">SHDN</text>
<text x="208.1" y="171">BYPASS</text>
<text x="168.5" y="175.2" transform="rotate(-90 168.5 175.2)">470NF</text>
<text x="209.1" y="174.8" transform="rotate(-90 209.1 174.8)">GND</text>
<text x="227.3" y="176.1">C21</text>
<text x="227.3" y="178.7">1UF</text>
<text x="251" y="174.9">AudioJack3_Switch_HEADPHONE</text>
<text x="264.9" y="177.4">J5</text>
<text x="206.3" y="192.6">R77</text>
<text x="206.3" y="195.2">33K</text>
</g>
</svg>
